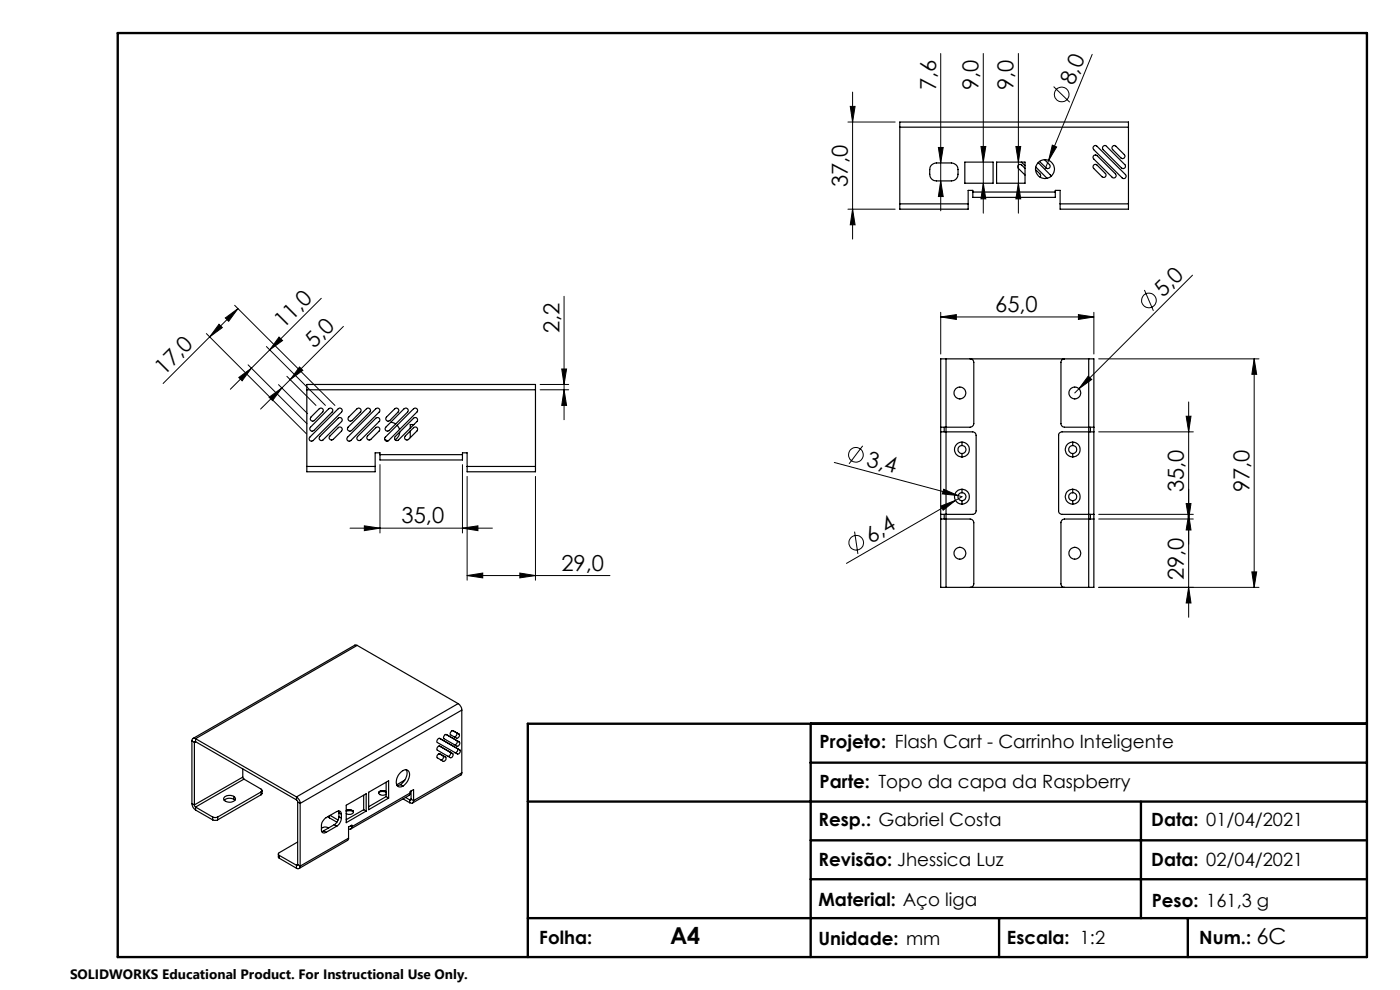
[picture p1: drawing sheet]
<svg xmlns="http://www.w3.org/2000/svg" width="297mm" height="210mm" viewBox="0 0 297 210" stroke-linecap="round" stroke-linejoin="round" font-family="sans-serif">
<g fill="none" stroke="#000" stroke-width=".21">
<path d="M180.9 19.5v31.2M199.6 11.4v33.3M208.6 11.4v33.8M216 11.4v33.8M223.5 18.4l3.4 3.3M231.7 11.5l-9.2 22.5M179.9 25.9h10M180.4 22.6h1l-.5 3.3zM199.1 31.3h1l-.5 3.3zM199.6 38.4l.5 3.3h-1zM208.1 31.1h1l-.5 3.3zM208.6 38.9l.5 3.3h-1z"/>
<path d="M215.5 31.1h1l-.5 3.3zM216 38.9l.5 3.3h-1zM222.5 34l-.8 1.9M223.2 30.8l1 .4-1.7 2.8zM179.9 44.4h10M180.9 44.4l.5 3.3h-1zM253 58.4l-25 25M43.8 70.8l21.2 21.2M46.5 68.8l.7 .7-2.7 2zM47.8 67.4l2.7-1.9-2 2.6zM49.8 64.8l21.2 21.2M50.5 65.5l-15.9 15.8"/>
<path d="M52.6 77.4l12.6 12.5M56.5 73.5l12.5 12.5M59.2 71.5l.7 .7-2.7 2zM60.9 79.8l6.1 6.2M63.5 77.8l.7 .8-2.6 1.9zM68.2 63.3l-19.3 19.3M72.8 69.2l-13 13.1M119.2 78.3h1l-.5 3.3zM119.7 62.9v26.1M199.6 67.2l3.3-.5v1.1zM199.6 66.2v8.9M199.6 67.2h32.5"/>
<path d="M228.8 66.7l3.3 .5-3.3 .6zM230.9 79.8l.7 .7-2.7 2zM232.1 66.2v8.9M233.1 76.1h34M242.8 61.5l1.9 4.4M266.1 76.1l.5 3.3h-1zM266.1 76.1v48.5M50.7 80.1l2.6-2-1.9 2.7zM57.1 84.3l2.7-2-2 2.7zM59.1 81.6l6.2 6.2M59.8 82.3l-4.5 4.5M80.6 98.6v14.5"/>
<path d="M98.1 98.6v14.5M114.6 82.7h6M114.6 81.6h6M119.7 82.7l.5 3.3h-1zM177 98.1l26.2 7M183 94.6l-2.9 3.8M233.1 91.6h20.1M251.6 88.3h1.1l-.5 3.3zM252.2 85.3v45.6M74.3 112h30.2M77.3 111.5l3.3 .5-3.3 .6zM98.1 112l3.3-.5v1.1z"/>
<path d="M99.1 101.1v22M113.6 101.1v22M181.3 112.8l.7 4.7M199.6 107.3l3.1-1.2-2.6 2.1zM200.2 103.8l3 1.3-3.3-.3zM202.7 106.1l-23.1 13.4M203.2 105.1l.9 .3-1.4 .7M233.1 110.1h20.1M233.1 109.1h20.1M251.6 106.8h1.1l-.5 3.3zM252.2 109.1l.5 3.3h-1.1zM99.1 122.1l3.3-.5v1z"/>
<path d="M99.1 122.1h30.3M110.3 121.6l3.3 .5-3.3 .5zM233.1 124.6h34M252.2 124.6l.5 3.3h-1.1zM265.6 121.3h1l-.5 3.3z"/>
<circle cx="225.2" cy="20" r="1.56"/>
<circle cx="243.7" cy="63.7" r="1.55"/>
<circle cx="181.6" cy="96.5" r="1.57"/>
<circle cx="181.6" cy="115.1" r="1.55"/>
</g>
<path d="M25 7h265v196h-265zM172 153.5v49.5M290 153.5h-178v49.5M112 170h178M172 178.3h118M172 161.8h118M242 170v24.8M112 194.8h178M172 186.5h118M211.9 194.8v8.2M252 194.8v8.2" fill="none" stroke="#000" stroke-width=".5"/>
<g fill="#000">
<path d="M223.2 30.8l1 .4-1.7 2.8zM230.9 79.8l.7 .7-2.7 2zM199.6 107.3l3.1-1.2-2.6 2.1zM200.2 103.8l3 1.3-3.3-.3z"/>
<path d="M180.4 22.6h1l-.5 3.3zM180.9 44.4l.5 3.3h-1z"/>
<path d="M199.6 38.4l.5 3.3h-1zM199.1 31.3h1l-.5 3.3z"/>
<path d="M208.6 38.9l.5 3.3h-1zM208.1 31.1h1l-.5 3.3z"/>
<path d="M216 38.9l.5 3.3h-1zM215.5 31.1h1l-.5 3.3z"/>
<path d="M47.8 67.4l2.7-1.9-2 2.6zM46.5 68.8l.7 .7-2.7 2z"/>
<path d="M59.2 71.5l.7 .7-2.7 2zM50.7 80.1l2.6-2-1.9 2.7z"/>
<path d="M199.6 67.2l3.3-.5v1.1zM228.8 66.7l3.3 .5-3.3 .6z"/>
<path d="M266.1 76.1l.5 3.3h-1zM265.6 121.3h1l-.5 3.3z"/>
<path d="M63.5 77.8l.7 .8-2.6 1.9zM57.1 84.3l2.7-2-2 2.7z"/>
<path d="M119.7 82.7l.5 3.3h-1zM119.2 78.3h1l-.5 3.3z"/>
<path d="M251.6 88.3h1.1l-.5 3.3zM252.2 109.1l.5 3.3h-1.1z"/>
<path d="M98.1 112l3.3-.5v1.1zM77.3 111.5l3.3 .5-3.3 .6z"/>
<path d="M251.6 106.8h1.1l-.5 3.3zM252.2 124.6l.5 3.3h-1.1z"/>
<path d="M99.1 122.1l3.3-.5v1zM110.3 121.6l3.3 .5-3.3 .5z"/>
</g>
<g fill="none" stroke="#000" stroke-width=".25">
<path d="M190.9 27v-1.1h48.5v1.1M190.9 27v16.2M190.9 27h48.5M197.6 35.1l.6-.4 .4-.1h3.2a1.44 1.44 0 0 1 1.4 1.4v1a1.37 1.37 0 0 1-1.4 1.4h-3.2a1.37 1.37 0 0 1-1.4-1.4l.1-1.5zM204.7 34.4h6v4.5h-6zM211.4 34.4h6.1v4.5h-6.1zM216.7 34.4l.8 .7M217.5 35.7l-.8-.7a.5 .5 0 0 0-.7 0 .5 .5 0 0 0 0 .7l1.5 1.4M219.7 36l.9 .9 .2 .3-.1 .4M219.7 35.4l2.4 2.4M220.2 34.5l2.6 2.6 .1 .4M221.6 33.9l1 1a.5 .5 0 0 1 0 .7 .5 .5 0 0 1-.7 0l-1.4-1.4"/>
<path d="M232.1 35l.5-.1 1.9 1.9a.5 .5 0 0 1 0 .7 .5 .5 0 0 1-.7 0l-1.8-1.8-.1-.4zM232.1 32.9h.6l3.9 4a.5 .5 0 0 1 0 .7 .5 .5 0 0 1-.7 0l-3.9-3.9-.1-.4zM232.1 31l.5-.1 6.2 6.1a.5 .5 0 0 1 0 .7 .5 .5 0 0 1-.7 0l-6.1-6-.1-.4zM234 31.1l.4-.2h.2l4 4a.5 .5 0 0 1 0 .7 .5 .5 0 0 1-.7 0l-3.9-3.9-.1-.2zM236.1 31h.6l1.8 1.8a.5 .5 0 0 1 0 .7 .5 .5 0 0 1-.7 0l-1.9-1.9v-.4zM239.4 27v16.2M190.9 43.2v1.2h14.5v-1.2M190.9 43.2h14.5M206.4 40.7v1.2h17.5v-1.2M206.4 40.7v-.3h-1v2.8M206.4 40.7h17.5M223.9 40.7v-.3h1v2.8"/>
<path d="M224.9 43.2v1.2h14.5v-1.2M224.9 43.2h14.5M200.7 76.1h-1.1v48.5h1.1M200.7 76.1h30.3M200.7 76.1v48.5M205.8 76.1a.78 .78 0 0 1 .8 .8v12.9a.85 .85 0 0 1-.8 .8h-6.2M225.8 76.1a.72 .72 0 0 0-.7 .8v12.9a.78 .78 0 0 0 .7 .8h6.3M231 76.1h1.1v48.5h-1.1M231 76.1v48.5M65.1 98.9v1.2h14.5v-1.2M65.1 82.7v-1.1h48.5v1.1M65.1 98.9h14.5"/>
<path d="M65.1 82.7v16.2M65.1 82.7h48.5M67.7 86.7a.5 .5 0 0 1 .7 0 .5 .5 0 0 1 0 .7l-1.7 1.8a.51 .51 0 0 1-.7 0 .51 .51 0 0 1 0-.7zM67.8 92.6l4-3.9a.5 .5 0 0 1 .7 0 .5 .5 0 0 1 0 .7l-4 3.9a.5 .5 0 0 1-.7 0 .5 .5 0 0 1 0-.7zM69.7 86.7a.5 .5 0 0 1 .7 0 .5 .5 0 0 1 0 .7l-3.8 3.9a.5 .5 0 0 1-.7 0 .5 .5 0 0 1 0-.7zM71.8 90.7a.5 .5 0 0 1 .7 0 .5 .5 0 0 1 0 .7l-1.8 1.8a.5 .5 0 0 1-.7 0 .5 .5 0 0 1 0-.7zM71.8 86.7a.5 .5 0 0 1 .7 0 .5 .5 0 0 1 0 .7l-6.1 6a.5 .5 0 0 1-.7 0 .5 .5 0 0 1 0-.7zM75.7 86.7a.5 .5 0 0 1 .7 0 .5 .5 0 0 1 0 .7l-1.7 1.8a.51 .51 0 0 1-.7 0 .51 .51 0 0 1 0-.7zM75.8 92.6l3.9-3.9a.5 .5 0 0 1 .7 0 .5 .5 0 0 1 0 .7l-3.8 3.9a.5 .5 0 0 1-.7 0 .5 .5 0 0 1-.1-.7zM77.8 86.7a.5 .5 0 0 1 .7 0 .5 .5 0 0 1 0 .7l-3.9 3.9a.51 .51 0 0 1-.7 0 .51 .51 0 0 1-.1-.7zM79.7 90.7a.5 .5 0 0 1 .7 0 .5 .5 0 0 1 0 .7l-1.7 1.8a.5 .5 0 0 1-.7 0 .5 .5 0 0 1 0-.7zM79.7 86.7a.5 .5 0 0 1 .7 0 .5 .5 0 0 1 0 .7l-6 6a.5 .5 0 0 1-.7 0 .5 .5 0 0 1 0-.7z"/>
<path d="M80.6 96.4v1.2h17.5v-1.2M80.6 96.4v-.3h-1v2.8M80.6 96.4h17.5M81.6 93.2l.7 .3M82.9 89.6l1 .3M83.7 86.7a.5 .5 0 0 1 .8 0 .5 .5 0 0 1 0 .7l-1.8 1.8a.51 .51 0 0 1-.7 0 .51 .51 0 0 1 0-.7zM84.2 90.2l.5 .9M84.8 91.7a2.18 2.18 0 0 1-1 1.6M85.7 86.7a.51 .51 0 0 1 .7 0 .51 .51 0 0 1 .1 .7l-3.9 3.9a.5 .5 0 0 1-.8 0 .5 .5 0 0 1 0-.7zM87 91.4v1.4M87.7 88.7a.5 .5 0 0 1 .7 0 .5 .5 0 0 1 0 .7l-3.8 3.9a.5 .5 0 0 1-.7 0 .5 .5 0 0 1 0-.7zM87.7 86.7a.5 .5 0 0 1 .7 0 .5 .5 0 0 1 0 .7l-6 6a.5 .5 0 0 1-.7 0 .5 .5 0 0 1 0-.7z"/>
<path d="M87.7 90.7a.5 .5 0 0 1 .7 0 .5 .5 0 0 1 0 .7l-1.7 1.8a.5 .5 0 0 1-.7 0 .5 .5 0 0 1 0-.7zM87.8 90.1h-.8v.7M98.1 96.4v-.3h1v2.8M99.1 98.9v1.2h14.5v-1.2M99.1 98.9h14.5M113.6 82.7v16.2M199.6 91.6h6.7a.72 .72 0 0 1 .8 .7v16.1a.72 .72 0 0 1-.8 .7h-6.7M200.3 90.6v1M204.1 93.8a1.57 1.57 0 0 0-1.6 1.6 1.57 1.57 0 0 0 1.6 1.5M204.1 93.8a1.57 1.57 0 0 1 1.5 1.6 1.57 1.57 0 0 1-1.5 1.5M204.1 94.5a.85 .85 0 0 0-.9 .8 .85 .85 0 0 0 .9 .9M204.1 94.5a.85 .85 0 0 1 .8 .8 .85 .85 0 0 1-.8 .9"/>
<path d="M204.1 93.8v.7M204.1 96.2v.7M227.6 93.8a1.57 1.57 0 0 0-1.6 1.6 1.57 1.57 0 0 0 1.6 1.5M227.6 93.8a1.57 1.57 0 0 1 1.5 1.6 1.57 1.57 0 0 1-1.5 1.5M227.6 94.5a.85 .85 0 0 0-.9 .8 .85 .85 0 0 0 .9 .9M227.6 94.5a.85 .85 0 0 1 .8 .8 .85 .85 0 0 1-.8 .9M227.6 93.8v.7M227.6 96.2v.7M231.3 90.6v1M232.1 91.6h-6.8a.72 .72 0 0 0-.7 .7v16.1a.72 .72 0 0 0 .7 .7h6.8M199.6 110.1h6.2a.85 .85 0 0 1 .8 .8v13a.78 .78 0 0 1-.8 .7M200.3 109.1v1"/>
<path d="M204.1 103.8a1.57 1.57 0 0 0-1.6 1.5 1.57 1.57 0 0 0 1.6 1.6M204.1 103.8a1.57 1.57 0 0 1 1.5 1.5 1.57 1.57 0 0 1-1.5 1.6M204.1 104.5a.85 .85 0 0 1 .8 .9 .85 .85 0 0 1-.8 .8M204.1 104.5a.85 .85 0 0 0-.9 .9 .85 .85 0 0 0 .9 .8M204.1 103.8v.7M204.1 106.2v.7M227.6 103.8a1.57 1.57 0 0 0-1.6 1.5 1.57 1.57 0 0 0 1.6 1.6M227.6 103.8a1.57 1.57 0 0 1 1.5 1.5 1.57 1.57 0 0 1-1.5 1.6M227.6 104.5a.85 .85 0 0 1 .8 .9 .85 .85 0 0 1-.8 .8M227.6 104.5a.85 .85 0 0 0-.9 .9 .85 .85 0 0 0 .9 .8M227.6 103.8v.7M227.6 106.2v.7"/>
<path d="M231.3 109.1v1M232.1 110.1h-6.3a.78 .78 0 0 0-.7 .8v13a.72 .72 0 0 0 .7 .7M75.8 136.9l-.4-.1-34.5 19.9M75.8 136.9l21.4 12.4M75.8 136.9l-34.3 19.8M200.7 124.6h30.3M40.7 157.2l.5 .3M40.7 157.2v13.3M41.2 157.5v13.2M41.5 156.7a.48 .48 0 0 0-.6 0 .48 .48 0 0 0-.2 .5M41.5 157.3h-.2l-.1 .2M41.5 156.7l21.4 12.3"/>
<path d="M41.5 157.3l21.4 12.4M41.5 156.7v.6M41.5 157.3l-.3 .2M92.9 156.7l.4-.1 4.2 2.5a.56 .56 0 0 1-.5 .8l-4.2-2.4-.1-.3zM93.3 159.9a.54 .54 0 0 0-.5 .3 .54 .54 0 0 0 0 .6l1.2 .7a.58 .58 0 0 0 .5-.9M93.3 158.3h-.3a.62 .62 0 0 0-.2 .8l2.7 1.6a.56 .56 0 0 0 .5-.8M93.3 159.9l1.2 .7M93.3 158.3l2.7 1.6M93.3 158.2l2.2 1.4M93.3 159.9l.7 .4M94.7 155.8h-.3a.61 .61 0 0 0-.2 .9l2.7 1.6a.58 .58 0 0 0 .5-.9M94.7 155.8l2.7 1.6"/>
<path d="M94.7 155.8l2.2 1.3M95.5 159.6a.56 .56 0 0 1-.5 .8M95.5 159.6l.5 .3M96.1 155h-.3a.61 .61 0 0 0-.2 .9l1.3 .7a.58 .58 0 0 0 .5-.9M96.1 155l1.3 .7M96.1 155l.7 .4M96.8 155.4a.56 .56 0 0 1-.5 .9M96.8 155.4l.6 .3M96.9 157.1a.58 .58 0 0 1-.5 .9M96.9 157.1l.5 .3M97.2 149.3a1.68 1.68 0 0 1 .8 1.3M97.2 149.3l-34.3 19.7"/>
<path d="M97.5 159.1l-.5-.3a.58 .58 0 0 1-.5 .9M98 150.6l-34.3 19.8M98 150.6v13.3M40.7 170.5a1.68 1.68 0 0 0 .8 1.3M40.7 170.5l.5 .2M41.2 170.7l.3 .5M41.5 171.2v.6M41.5 171.2l3.6 2.1M41.5 171.8l3.6 2.1M45.1 173.3h1.1M45.1 173.9h1.1M45.1 173.3v.6"/>
<path d="M46.2 173.3v.6M47.6 169.1a1.54 1.54 0 0 1 2.4 .3 1.42 1.42 0 0 1-2.6 .1zM49.6 169.5l.2 .2M49.6 169.5a1.82 1.82 0 0 0-2 .2M49.6 168.9v.6M51.5 164.8l.3 .5M51.5 163.1v1.7M51.5 164.8l-10.3 5.9M51.8 165.3l3.6 2.1a.32 .32 0 0 1 .2 .3 .32 .32 0 0 1-.2 .3M51.8 165.3l-10.3 5.9M55.4 168l-9.2 5.3M55.4 168v.6"/>
<path d="M55.4 168.6l-9.2 5.3M55.6 167.7v.7l-.2 .2M62.9 169a1.68 1.68 0 0 1 .8 1.4M62.9 169.7l.2 .4M62.9 169v.7M63.1 178.6l-3.8 2.3a.32 .32 0 0 0-.2 .3 .32 .32 0 0 0 .2 .3M63.1 170.1l.6 .3M63.1 170.1v13.3M63.7 170.4v13.3M68.7 176.2l-.4 .2M68.7 176.2l.5 .4M69.6 173.2l.3 .3"/>
<path d="M69.7 175.6l-.3-.1a1.18 1.18 0 0 0-1.2 .2M69.9 173.5l1.6 .9M69.9 173.1v.4M70 173l1.7 .9M70.9 174.9l.5 .4M70.9 174.9l-2.2 1.3M71.4 175.3l-2.2 1.3M71.8 172l.1 .4M71.9 173.2a2.33 2.33 0 0 1-1 1.7M71.9 172.4l.5 .3M71.9 173.2l.5 .3M71.9 172.4v.8"/>
<path d="M72.4 173.5a2.31 2.31 0 0 1-1 1.8M72.4 172.7a.6 .6 0 0 0-.3-.6 .6 .6 0 0 0-.7 0l-2.2 1.4a2.18 2.18 0 0 0-1 1.7v.8a.59 .59 0 0 0 .3 .6 .59 .59 0 0 0 .7 0M72.4 172.7v.8M73.4 172.1l.9-.1 .6 .1M73.4 170.8l4.3-2.4v3.6l-4.3 2.5zM73.9 177.8l-.2 .5-10.2 5.9M73.9 177.8l-10.2 5.9M74.4 175.2l.2 .2M74.6 175.4a.48 .48 0 0 1-.2 .4 .48 .48 0 0 1-.5 .1M74.6 175.4v-.4l-.7 .4v2.4M74.7 171.9a1.32 1.32 0 0 0-1.3 .1M74.7 171.9a.44 .44 0 0 1 .2 .6 .44 .44 0 0 1-.5 .2l-1-.1"/>
<path d="M74.7 171.9l.3 .4M74.7 171.9h.1M77.2 171.8l.5 .2M77.2 171.8l-3.8 2.1M77.2 168.7v3.1M78.2 168.1l4.2-2.5v3.7l-4.2 2.5zM80.4 168l.7-.1 .8 .1M81.8 167.8a1.01 1.01 0 0 0-1.5 .4 1.07 1.07 0 0 0 1.6 .2M81.8 167.8l.1 .1zM81.8 167.9a.99 .99 0 0 0-1.5 .3M81.8 167.8v.1M81.9 169l.5 .3"/>
<path d="M81.9 169l-3.7 2.1M81.9 165.9v3.1M84.8 164a1.17 1.17 0 0 1 1.9-.4 2.55 2.55 0 0 1-2 3.3 1.64 1.64 0 0 1-.2-2.4zM84.9 166.4l-.7 .2M84.9 166.4l.6 .3M85.5 169.5l1.4 .8M85.9 165.5l-1.7 1M86 169.1l.9 .6M86.1 163.3a2.71 2.71 0 0 1-1.2 3.1M86.9 169.7v.6M87 168.2l-.2 .5-12.4 7.2M87 168.2v-.3l.7-.4v2.3"/>
<path d="M87 168.2l-12.4 7.2M87.2 169.5v.2h-.3M87.2 169.5l.5 .3M87.2 167.8v1.7M87.2 169.5l-.3 .2M87.7 169.8a.49 .49 0 0 1-.2 .5 .49 .49 0 0 1-.6 0M94 160.3a.57 .57 0 0 1-.5 .9M94 160.3l.5 .3M98 163.9l-.2 .5-10.3 5.9M98 163.9l-10.3 5.9M59.1 181.1v.7l.2 .3M59.3 182.1l3.6 2.1"/>
<path d="M59.3 181.5v.6M59.3 181.5l3.6 2M62.9 183.5v.7M63.1 183.4v.2l-.2-.1M63.1 183.4l.6 .3M63.1 183.4l-.2 .1M63.7 183.7a.48 .48 0 0 1-.2 .5 .48 .48 0 0 1-.6 0"/>
<circle cx="221.7" cy="35.9" r="2"/>
<circle cx="203.6" cy="83.4" r="1.24"/>
<circle cx="228" cy="83.4" r="1.24"/>
<circle cx="203.6" cy="117.3" r="1.26"/>
<circle cx="228" cy="117.3" r="1.26"/>
</g>
<text font-size="4.9" x="142.1" y="200.2">A4</text>
<g font-size="4.7">
<text x="198.6" y="19.1" transform="rotate(-90 198.6 19.1)">7,6</text>
<text x="207.6" y="19.1" transform="rotate(-90 207.6 19.1)">9,0</text>
<text x="215" y="19.1" transform="rotate(-90 215 19.1)">9,0</text>
<text x="227.8" y="18.3" transform="rotate(-68 227.8 18.3)">8,0</text>
<text x="179.9" y="39.7" transform="rotate(-90 179.9 39.7)">37,0</text>
<text x="246.8" y="63.1" transform="rotate(-45 246.8 63.1)">5,0</text>
<text x="60.1" y="69.9" transform="rotate(-45 60.1 69.9)">11,0</text>
<text x="118.7" y="70.6" transform="rotate(-90 118.7 70.6)">2,2</text>
<text x="211.1" y="66.2">65,0</text>
<text x="66.7" y="74" transform="rotate(-45 66.7 74)">5,0</text>
<text x="34.8" y="79.7" transform="rotate(-45 34.8 79.7)">17,0</text>
<text x="183.6" y="98.8" transform="rotate(15 183.6 98.8)">3,4</text>
<text x="251.2" y="104.4" transform="rotate(-90 251.2 104.4)">35,0</text>
<text x="265.1" y="104.4" transform="rotate(-90 265.1 104.4)">97,0</text>
<text x="85.2" y="111">35,0</text>
<text x="184.7" y="115.3" transform="rotate(-30 184.7 115.3)">6,4</text>
<text x="119.1" y="121">29,0</text>
<text x="251.2" y="123.1" transform="rotate(-90 251.2 123.1)">29,0</text>
<text x="266.5" y="200.3">6C</text>
</g>
<g font-size="3.9">
<text x="173.9" y="158.6">Projeto: Flash Cart - Carrinho Inteligente</text>
<text x="173.9" y="167.2">Parte: Topo da capa da Raspberry</text>
<text x="173.6" y="175.1">Resp.: Gabriel Costa</text>
<text x="244.2" y="175.3">Data: 01/04/2021</text>
<text x="173.6" y="183.7">Revisão: Jhessica Luz</text>
<text x="244.2" y="183.7">Data: 02/04/2021</text>
<text x="173.6" y="192.2">Material: Aço liga</text>
<text x="244.3" y="192.3">Peso: 161,3 g</text>
<text x="114.4" y="200.2">Folha:</text>
<text x="173.6" y="200.4">Unidade: mm</text>
<text x="213.6" y="200.2">Escala: 1:2</text>
<text x="254.4" y="200.2">Num.:</text>
</g>
<text font-size="2.9" x="14.9" y="207.6">SOLIDWORKS Educational Product. For Instructional Use Only.</text>
</svg>
